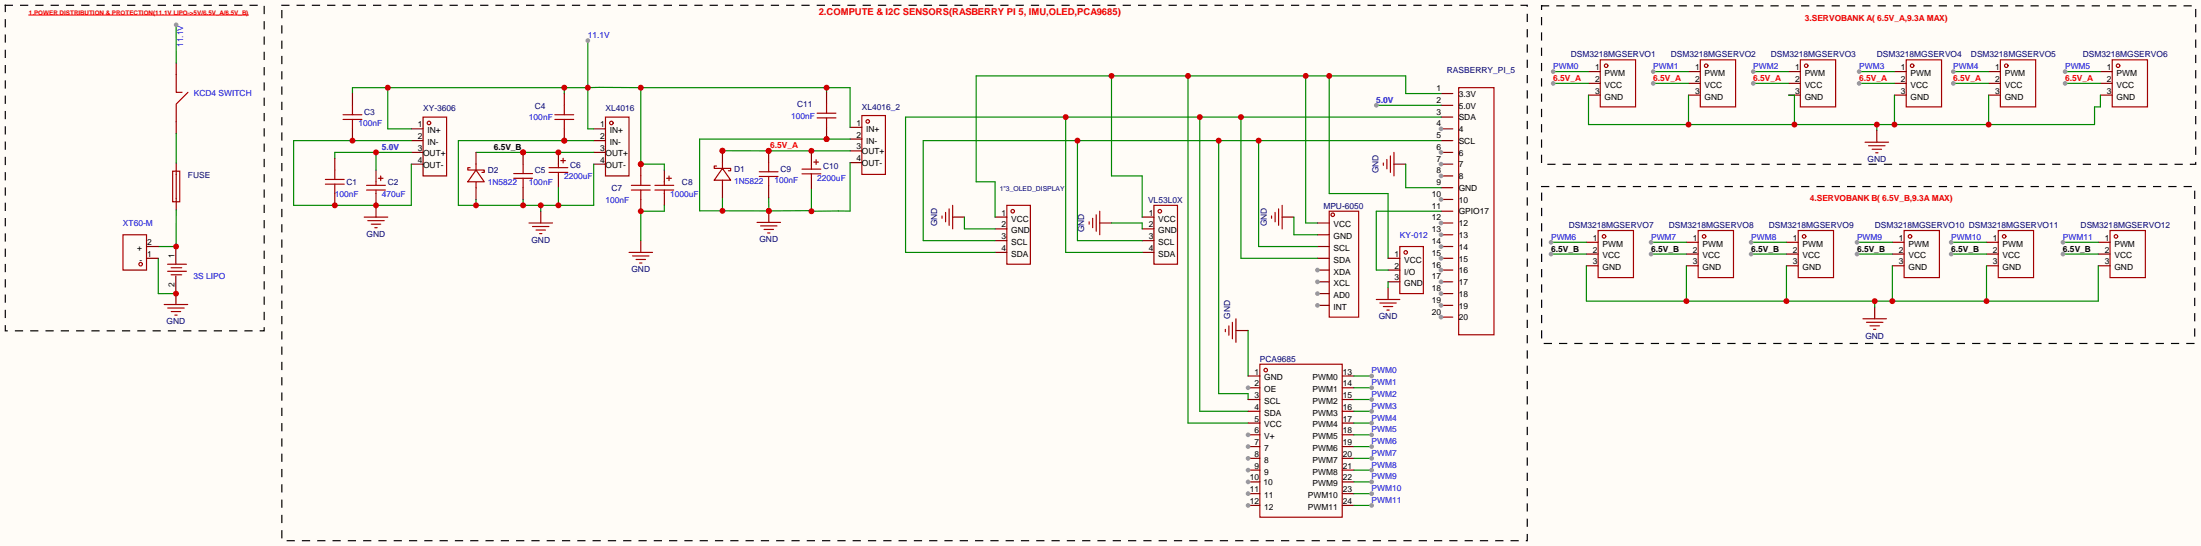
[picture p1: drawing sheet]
<svg xmlns="http://www.w3.org/2000/svg" width="475mm" height="118mm" viewBox="0 0 475 118" stroke-linecap="round" stroke-linejoin="round" font-family="sans-serif">
<path d="M0 0h475.1v117.8h-475.1z" fill="#fffcf7"/>
<path d="M314.8 18.9h7.7v53.4h-7.7z" fill="none" stroke="#a10000" stroke-width=".25"/>
<path d="M311 20.2h2.6M311 22.7h2.6M311 25.3h2.6M311 27.8h2.6" fill="none" stroke="#870000" stroke-width=".25"/>
<circle cx="311" cy="27.8" r=".51" fill="#999"/>
<path d="M311 30.4h2.6M311 32.9h2.6" fill="none" stroke="#870000" stroke-width=".25"/>
<circle cx="311" cy="32.9" r=".51" fill="#999"/>
<path d="M311 35.4h2.6" fill="none" stroke="#870000" stroke-width=".25"/>
<circle cx="311" cy="35.4" r=".51" fill="#999"/>
<path d="M311 38h2.6" fill="none" stroke="#870000" stroke-width=".25"/>
<circle cx="311" cy="38" r=".51" fill="#999"/>
<path d="M311 40.5h2.6M311 43.1h2.6" fill="none" stroke="#870000" stroke-width=".25"/>
<circle cx="311" cy="43.1" r=".51" fill="#999"/>
<path d="M311 45.6h2.6M311 48.1h2.6" fill="none" stroke="#870000" stroke-width=".25"/>
<circle cx="311" cy="48.1" r=".51" fill="#999"/>
<path d="M311 50.7h2.6" fill="none" stroke="#870000" stroke-width=".25"/>
<circle cx="311" cy="50.7" r=".51" fill="#999"/>
<path d="M311 53.2h2.6" fill="none" stroke="#870000" stroke-width=".25"/>
<circle cx="311" cy="53.2" r=".51" fill="#999"/>
<path d="M311 55.8h2.6" fill="none" stroke="#870000" stroke-width=".25"/>
<circle cx="311" cy="55.8" r=".51" fill="#999"/>
<path d="M311 58.3h2.6" fill="none" stroke="#870000" stroke-width=".25"/>
<circle cx="311" cy="58.3" r=".51" fill="#999"/>
<path d="M311 60.8h2.6" fill="none" stroke="#870000" stroke-width=".25"/>
<circle cx="311" cy="60.8" r=".51" fill="#999"/>
<path d="M311 63.4h2.6" fill="none" stroke="#870000" stroke-width=".25"/>
<circle cx="311" cy="63.4" r=".51" fill="#999"/>
<path d="M311 65.9h2.6" fill="none" stroke="#870000" stroke-width=".25"/>
<circle cx="311" cy="65.9" r=".51" fill="#999"/>
<path d="M311 68.5h2.6" fill="none" stroke="#870000" stroke-width=".25"/>
<circle cx="311" cy="68.5" r=".51" fill="#999"/>
<g fill="none" stroke="#a10000" stroke-width=".25">
<path d="M345.4 12.9h7.6v10.2h-7.6zM367 12.9h7.6v10.2h-7.6zM388.6 12.9h7.6v10.2h-7.6zM411.4 12.9h7.7v10.2h-7.7zM431.8 12.9h7.6v10.2h-7.6zM455.9 12.9h7.6v10.2h-7.6zM81.2 39.2v.8M81.7 38.5h1M82.2 38v1M91.3 25.3h5.1v12.7h-5.1zM118.5 36.2h4.1M118.5 37.2h4.1"/>
<path d="M120.5 35.4v.8M120.5 37.2v.8M121 34.7h1M121.5 34.2v1M130.7 25.3h5.1v12.7h-5.1zM143.4 39.2v.8M143.9 38.5h1M144.4 38v1M173.1 36.5h4.1M173.1 37.5h4.1M175.1 35.7v.8M175.1 37.5v.8"/>
<path d="M175.6 35h1.1M176.1 34.5v1M186 24.9h5.1v12.7h-5.1zM79.1 40h4.1M79.1 41h4.1M81.2 41v.8M141.4 40h4M141.4 41h4M143.4 41v.8M286.9 45.6h6.3v22.9h-6.3zM344.9 49.8h7.7v10.1h-7.7zM366.5 49.8h7.6v10.1h-7.6z"/>
<path d="M388.1 49.8h7.6v10.1h-7.6zM411 49.8h7.6v10.1h-7.6zM431.3 49.8h7.6v10.1h-7.6zM455.4 49.8h7.6v10.1h-7.6z"/>
<circle cx="346.7" cy="14.2" r=".38"/>
<circle cx="368.3" cy="14.2" r=".38"/>
<circle cx="389.8" cy="14.2" r=".38"/>
<circle cx="412.7" cy="14.2" r=".38"/>
<circle cx="433" cy="14.2" r=".38"/>
<circle cx="457.2" cy="14.2" r=".38"/>
<circle cx="92.6" cy="26.5" r=".38"/>
<circle cx="132" cy="26.5" r=".38"/>
<circle cx="187.3" cy="26.2" r=".38"/>
<circle cx="287.7" cy="46.4" r=".38"/>
<circle cx="346.2" cy="51" r=".38"/>
<circle cx="367.8" cy="51" r=".38"/>
<circle cx="389.4" cy="51" r=".38"/>
<circle cx="412.2" cy="51" r=".38"/>
<circle cx="432.6" cy="51" r=".38"/>
<circle cx="456.7" cy="51" r=".38"/>
</g>
<g fill="none" stroke="#870000" stroke-width=".25">
<path d="M342.9 15.5h2.5M342.9 18h2.5M364.4 15.5h2.6M364.4 18h2.6M386 15.5h2.6M386 18h2.6M408.9 15.5h2.5M408.9 18h2.5M429.2 15.5h2.6M429.2 18h2.6M453.3 15.5h2.6M453.3 18h2.6"/>
<path d="M81.2 36.7v2.5M88.8 27.8h2.5M88.8 30.4h2.5M88.8 32.9h2.5M88.8 35.4h2.5M120.5 32.9v2.5M120.5 38v2.5M128.1 27.8h2.6M128.1 30.4h2.6M128.1 32.9h2.6M128.1 35.4h2.6M143.4 36.7v2.5"/>
<path d="M175.1 33.2v2.5M175.1 38.3v2.5M183.5 27.5h2.5M183.5 30h2.5M183.5 32.6h2.5M183.5 35.1h2.5M342.9 20.5h2.5M364.4 20.5h2.6M386 20.5h2.6M408.9 20.5h2.5M429.2 20.5h2.6M453.3 20.5h2.6"/>
<path d="M81.2 41.8v2.5M143.4 41.8v2.5M284.4 48.1h2.5M284.4 50.7h2.5M284.4 53.2h2.5M284.4 55.8h2.5M284.4 58.3h2.5M342.4 52.3h2.5M342.4 54.8h2.5M342.4 57.4h2.5M364 52.3h2.5M364 54.8h2.5"/>
<path d="M364 57.4h2.5M385.6 52.3h2.5M385.6 54.8h2.5M385.6 57.4h2.5M408.4 52.3h2.6M408.4 54.8h2.6M408.4 57.4h2.6M428.8 52.3h2.5M428.8 54.8h2.5M428.8 57.4h2.5M452.9 52.3h2.5M452.9 54.8h2.5"/>
<path d="M452.9 57.4h2.5"/>
</g>
<circle cx="284.4" cy="58.3" r=".51" fill="#999"/>
<path d="M284.4 60.8h2.5" fill="none" stroke="#870000" stroke-width=".25"/>
<circle cx="284.4" cy="60.8" r=".51" fill="#999"/>
<path d="M284.4 63.4h2.5" fill="none" stroke="#870000" stroke-width=".25"/>
<circle cx="284.4" cy="63.4" r=".51" fill="#999"/>
<path d="M284.4 65.9h2.5" fill="none" stroke="#870000" stroke-width=".25"/>
<circle cx="284.4" cy="65.9" r=".51" fill="#999"/>
<g fill="none" stroke="#a10000" stroke-width=".25">
<path d="M38 16.1v3.8h1.3M40.6 19.9l-2.6 2.6v3.8M37.3 36.9h1.5v6.7h-1.5zM38 37.7v5.1M217.3 44.3h5.1v12.7h-5.1zM249.1 44.3h5v12.7h-5z"/>
<circle cx="218.6" cy="45.6" r=".38"/>
<circle cx="250.3" cy="45.6" r=".38"/>
</g>
<path d="M38 13.6v2.5M38 26.3v2.5M38 35.2v2.5M38 42.8v2.5M214.8 46.9h2.5M214.8 49.4h2.5M214.8 51.9h2.5M214.8 54.5h2.5M246.5 46.9h2.6M246.5 49.4h2.6M246.5 51.9h2.6M246.5 54.5h2.6" fill="none" stroke="#870000" stroke-width=".25"/>
<path d="M38 28.8v6.4M342.9 20.5v6.4h109.2v-3.8h1.2v-2.6M364.4 20.5v6.4M386 20.5h1.3v6.4M405.1 26.9v1.3M408.9 20.5v6.4M429.2 20.5v6.4M38 45.3v7.9h-3.8" fill="none" stroke="#008700" stroke-width=".25"/>
<g fill="#c00">
<circle cx="429.2" cy="26.9" r=".63"/>
<circle cx="408.9" cy="26.9" r=".63"/>
<circle cx="405.1" cy="26.9" r=".63"/>
<circle cx="387.3" cy="26.9" r=".63"/>
<circle cx="364.4" cy="26.9" r=".63"/>
</g>
<path d="M38 5.4v8.2" fill="none" stroke="#008700" stroke-width=".25"/>
<circle cx="38" cy="5.4" r=".51" fill="#999"/>
<path d="M83.7 18.9v8.9h5.1M121.8 18.9v1.3M126.9 8.8v19h1.2M138.3 18.9h-62.2v1.3M138.3 18.9v16.5h5.1v1.3M138.3 18.9h45.2v8.6M178.4 18.9v1" fill="none" stroke="#008700" stroke-width=".25"/>
<g fill="#c00">
<circle cx="126.9" cy="18.9" r=".63"/>
<circle cx="138.3" cy="18.9" r=".63"/>
<circle cx="138.3" cy="35.4" r=".63"/>
<circle cx="178.4" cy="18.9" r=".64"/>
<circle cx="121.8" cy="18.9" r=".63"/>
<circle cx="83.7" cy="18.9" r=".63"/>
</g>
<circle cx="126.9" cy="8.8" r=".51" fill="#999"/>
<path d="M116.7 45.6v2.5" fill="none" stroke="#870000" stroke-width=".25"/>
<path d="M114.2 48.1h5.1M114.9 48.9h3.6M115.7 49.7h2M116.5 50.4h.5" fill="none" stroke="#a10000" stroke-width=".25"/>
<path d="M102.7 32.9h25.4" fill="none" stroke="#008700" stroke-width=".25"/>
<g fill="#c00">
<circle cx="120.5" cy="32.9" r=".63"/>
<circle cx="112.9" cy="32.9" r=".63"/>
</g>
<path d="M155.9 32.6h27.6M175.1 32.6v.6" fill="none" stroke="#008700" stroke-width=".25"/>
<g fill="#c00">
<circle cx="165.9" cy="32.6" r=".63"/>
<circle cx="155.9" cy="32.5" r=".64"/>
<circle cx="175.1" cy="32.6" r=".64"/>
</g>
<circle cx="155.9" cy="32.6" r=".51" fill="#999"/>
<path d="M183.5 35.1v10.5h-8.4M183.5 30h-32.5v15.5h14.9M155.9 42.7v2.8M165.9 42.7v2.8M165.9 45.5h9.1l.1 .1M175.1 40.8v4.8" fill="none" stroke="#008700" stroke-width=".25"/>
<g fill="#c00">
<circle cx="175.1" cy="45.6" r=".63"/>
<circle cx="165.9" cy="45.5" r=".64"/>
<circle cx="155.9" cy="45.5" r=".64"/>
<circle cx="178.4" cy="30" r=".64"/>
</g>
<path d="M128.1 30.4h-29.2v13.9h29.2v-8.9M102.7 43.1v1.2M112.9 43.1v1.2M116.7 44.3v1.3M120.5 40.5v3.8" fill="none" stroke="#008700" stroke-width=".25"/>
<g fill="#c00">
<circle cx="116.7" cy="44.3" r=".63"/>
<circle cx="120.5" cy="44.3" r=".63"/>
<circle cx="112.9" cy="44.3" r=".63"/>
<circle cx="102.7" cy="44.3" r=".63"/>
<circle cx="121.8" cy="30.4" r=".63"/>
</g>
<path d="M81.2 32.9v3.8M88.8 30.4h-25.4v13.9h25.4v-8.9M88.8 32.9h-16.5v1.3" fill="none" stroke="#008700" stroke-width=".25"/>
<circle cx="81.2" cy="32.9" r=".63" fill="#c00"/>
<path d="M72.3 34.2v2.5M72.3 41.8v2.5" fill="none" stroke="#870000" stroke-width=".25"/>
<circle cx="72.3" cy="44.3" r=".63" fill="#c00"/>
<path d="M70.2 38.7h4.1M70.2 39.7h4.1M72.3 36.7v2M72.3 39.7v2.1" fill="none" stroke="#a10000" stroke-width=".25"/>
<path d="M138.3 35.4v2.6" fill="none" stroke="#870000" stroke-width=".25"/>
<circle cx="138.3" cy="35.4" r=".63" fill="#c00"/>
<path d="M178.4 19.9v2.5M178.4 27.5v2.5M138.3 43.1v2.5" fill="none" stroke="#870000" stroke-width=".25"/>
<path d="M138.3 38v2M136.3 40h4M136.3 41h4M138.3 41v2.1" fill="none" stroke="#a10000" stroke-width=".25"/>
<circle cx="178.4" cy="30" r=".64" fill="#c00"/>
<path d="M176.4 24.4h4M176.4 25.4h4M178.4 22.4v2M178.4 25.4v2.1" fill="none" stroke="#a10000" stroke-width=".25"/>
<path d="M165.9 32.5v2.5" fill="none" stroke="#870000" stroke-width=".25"/>
<circle cx="165.9" cy="32.6" r=".63" fill="#c00"/>
<path d="M112.9 32.9v2.5M165.9 40.1v2.6" fill="none" stroke="#870000" stroke-width=".25"/>
<path d="M163.9 37.1h4M163.9 38.1h4M165.9 35v2.1M165.9 38.1v2" fill="none" stroke="#a10000" stroke-width=".25"/>
<circle cx="112.9" cy="32.9" r=".63" fill="#c00"/>
<path d="M121.8 20.2v2.5M121.8 27.8v2.6M112.9 40.5v2.6" fill="none" stroke="#870000" stroke-width=".25"/>
<path d="M110.9 37.5h4M110.9 38.5h4M112.9 35.4v2.1M112.9 38.5v2" fill="none" stroke="#a10000" stroke-width=".25"/>
<circle cx="121.8" cy="30.4" r=".63" fill="#c00"/>
<path d="M119.8 24.8h4M119.8 25.8h4M121.8 22.7v2.1M121.8 25.8v2" fill="none" stroke="#a10000" stroke-width=".25"/>
<path d="M76.1 20.2v2.5M76.1 27.8v2.6" fill="none" stroke="#870000" stroke-width=".25"/>
<circle cx="76.1" cy="30.4" r=".63" fill="#c00"/>
<path d="M74 24.8h4.1M74 25.8h4.1M76.1 22.7v2.1M76.1 25.8v2M101.5 36.2h-.5v.5h3.5v.5h-.5M102.7 36.7l1.8 2.5h-3.5zM102.7 35.4v1.3M102.7 39.2v1.3" fill="none" stroke="#a10000" stroke-width=".25"/>
<path d="M102.7 32.9v2.5M155.9 32.5v2.6M102.7 40.5v2.6M155.9 40.2v2.5" fill="none" stroke="#870000" stroke-width=".25"/>
<circle cx="155.9" cy="32.5" r=".64" fill="#c00"/>
<path d="M154.7 35.8h-.5v.5h3.5v.6h-.5M155.9 36.3l1.8 2.6h-3.5zM155.9 35.1v1.2M155.9 38.9v1.3" fill="none" stroke="#a10000" stroke-width=".25"/>
<path d="M297.1 22.7h13.9" fill="none" stroke="#008700" stroke-width=".25"/>
<circle cx="297.1" cy="22.7" r=".51" fill="#999"/>
<path d="M205.6 46.9h2.6M237.4 48.1h2.5M276.7 46.9h2.6" fill="none" stroke="#870000" stroke-width=".25"/>
<path d="M203.3 46.6v.5M204.1 45.8v2.1M204.9 45.1v3.5M205.6 44.3v5.1M235.1 47.9v.5M235.8 47.1v2M236.6 46.4v3.5M237.4 45.6v5.1M274.4 46.6v.5M275.2 45.8v2.1M276 45.1v3.5M276.7 44.3v5.1" fill="none" stroke="#a10000" stroke-width=".25"/>
<path d="M232.6 30.4v21.5h13.9M263 30.4v54.6h6.4v1.2M271.7 30.4v22.8h12.7M311 30.4h-111.7v21.5h15.5M208.2 46.9v2.5h6.6M239.9 48.1h6.6v1.3M279.3 46.9v3.8h5.1" fill="none" stroke="#008700" stroke-width=".25"/>
<g fill="#c00">
<circle cx="271.7" cy="30.4" r=".63"/>
<circle cx="263" cy="30.4" r=".63"/>
<circle cx="232.6" cy="30.4" r=".63"/>
</g>
<path d="M230 25.3v29.2h16.5M259 25.3v63.5h10.4M267.8 25.3v30.5h16.6M311 25.3h-115.5v29.2h19.3" fill="none" stroke="#008700" stroke-width=".25"/>
<g fill="#c00">
<circle cx="230" cy="25.3" r=".63"/>
<circle cx="259" cy="25.3" r=".63"/>
<circle cx="267.8" cy="25.3" r=".63"/>
</g>
<path d="M239.9 16.4v21.6h6.6v8.9M256.4 16.4v74.9h13M281.8 16.4v31.7h2.6M286.9 16.4v25.4h12.7v14M311 20.2h-7.6v-3.8h-92.7v22.8h4.1v7.7M269.3 71.3l.1 9.9" fill="none" stroke="#008700" stroke-width=".25"/>
<g fill="#c00">
<circle cx="286.9" cy="16.4" r=".63"/>
<circle cx="281.8" cy="16.4" r=".63"/>
<circle cx="256.4" cy="16.4" r=".63"/>
<circle cx="239.9" cy="16.4" r=".63"/>
</g>
<path d="M81.2 44.3v2.6" fill="none" stroke="#870000" stroke-width=".25"/>
<circle cx="81.2" cy="44.3" r=".63" fill="#c00"/>
<path d="M298.6 35.2v.5M299.3 34.4v2M300.1 33.7v3.5M300.9 32.9v5.1M78.6 46.9h5.1M79.4 47.6h3.5M80.1 48.4h2.1M80.9 49.1h.5M271.9 78.6h17.8v33h-17.8z" fill="none" stroke="#a10000" stroke-width=".25"/>
<g fill="none" stroke="#870000" stroke-width=".25">
<path d="M300.9 35.4h2.5M269.4 81.2h2.5M269.4 83.7h2.5M289.7 81.2h2.5M289.7 83.7h2.5M289.7 86.2h2.5M289.7 88.8h2.5M289.7 91.3h2.5M289.7 93.9h2.5M289.7 96.4h2.5M289.7 98.9h2.5M289.7 101.5h2.5"/>
<path d="M289.7 104h2.5M289.7 106.6h2.5M289.7 109.1h2.5"/>
</g>
<path d="M303.4 35.4v5.1h7.6" fill="none" stroke="#008700" stroke-width=".25"/>
<circle cx="269.4" cy="83.7" r=".51" fill="#999"/>
<path d="M269.4 86.2h2.5M269.4 88.8h2.5M269.4 91.3h2.5M269.4 93.9h2.5" fill="none" stroke="#870000" stroke-width=".25"/>
<circle cx="269.4" cy="93.9" r=".51" fill="#999"/>
<path d="M269.4 96.4h2.5" fill="none" stroke="#870000" stroke-width=".25"/>
<circle cx="269.4" cy="96.4" r=".51" fill="#999"/>
<path d="M269.4 98.9h2.5" fill="none" stroke="#870000" stroke-width=".25"/>
<circle cx="269.4" cy="98.9" r=".51" fill="#999"/>
<path d="M269.4 101.5h2.5" fill="none" stroke="#870000" stroke-width=".25"/>
<circle cx="269.4" cy="101.5" r=".51" fill="#999"/>
<path d="M269.4 104h2.5" fill="none" stroke="#870000" stroke-width=".25"/>
<circle cx="269.4" cy="104" r=".51" fill="#999"/>
<path d="M269.4 106.6h2.5" fill="none" stroke="#870000" stroke-width=".25"/>
<circle cx="269.4" cy="106.6" r=".51" fill="#999"/>
<circle cx="273.2" cy="79.9" r=".38" fill="none" stroke="#a10000" stroke-width=".25"/>
<path d="M269.4 109.1h2.5" fill="none" stroke="#870000" stroke-width=".25"/>
<circle cx="269.4" cy="109.1" r=".51" fill="#999"/>
<path d="M292.2 81.2h3.9" fill="none" stroke="#008700" stroke-width=".25"/>
<circle cx="296.1" cy="81.2" r=".51" fill="#999"/>
<path d="M292.2 83.7h3.9" fill="none" stroke="#008700" stroke-width=".25"/>
<circle cx="296.1" cy="83.7" r=".51" fill="#999"/>
<path d="M292.2 86.2h3.9" fill="none" stroke="#008700" stroke-width=".25"/>
<circle cx="296.1" cy="86.2" r=".51" fill="#999"/>
<path d="M292.2 88.8h3.9" fill="none" stroke="#008700" stroke-width=".25"/>
<circle cx="296.1" cy="88.8" r=".51" fill="#999"/>
<path d="M292.2 91.3h3.9" fill="none" stroke="#008700" stroke-width=".25"/>
<circle cx="296.1" cy="91.3" r=".51" fill="#999"/>
<path d="M292.2 93.9h3.9" fill="none" stroke="#008700" stroke-width=".25"/>
<circle cx="296.1" cy="93.9" r=".51" fill="#999"/>
<path d="M292.2 96.4h3.9" fill="none" stroke="#008700" stroke-width=".25"/>
<circle cx="296.1" cy="96.4" r=".51" fill="#999"/>
<path d="M292.2 98.9h3.9" fill="none" stroke="#008700" stroke-width=".25"/>
<circle cx="296.1" cy="98.9" r=".51" fill="#999"/>
<path d="M292.2 101.5h3.9" fill="none" stroke="#008700" stroke-width=".25"/>
<circle cx="296.1" cy="101.5" r=".51" fill="#999"/>
<path d="M292.2 104h3.9" fill="none" stroke="#008700" stroke-width=".25"/>
<circle cx="296.1" cy="104" r=".51" fill="#999"/>
<path d="M292.2 106.6h3.9" fill="none" stroke="#008700" stroke-width=".25"/>
<circle cx="296.1" cy="106.6" r=".51" fill="#999"/>
<path d="M292.2 109.1h3.9" fill="none" stroke="#008700" stroke-width=".25"/>
<circle cx="296.1" cy="109.1" r=".51" fill="#999"/>
<path d="M405.1 28.2v2.5M404.6 66.3v2.5" fill="none" stroke="#870000" stroke-width=".25"/>
<path d="M402.5 30.7h5.1M403.3 31.5h3.6M404.1 32.2h2M404.8 33h.5M402.1 68.8h5.1M402.8 69.6h3.6M403.6 70.3h2M404.4 71.1h.5" fill="none" stroke="#a10000" stroke-width=".25"/>
<path d="M342.4 57.4v7.6h110.5v-7.6M364 57.4v7.6M385.6 57.4v7.6M408.4 57.4v7.6M428.8 57.4v7.6M404.6 65v1.3" fill="none" stroke="#008700" stroke-width=".25"/>
<g fill="#c00">
<circle cx="408.4" cy="65" r=".63"/>
<circle cx="428.8" cy="65" r=".63"/>
<circle cx="404.6" cy="65" r=".63"/>
<circle cx="385.6" cy="65" r=".63"/>
<circle cx="364" cy="65" r=".63"/>
</g>
<path d="M335.2 15.5h7.7" fill="none" stroke="#008700" stroke-width=".25"/>
<circle cx="335.2" cy="15.5" r=".51" fill="#999"/>
<path d="M356.8 15.5h7.6" fill="none" stroke="#008700" stroke-width=".25"/>
<circle cx="356.8" cy="15.5" r=".51" fill="#999"/>
<path d="M378.4 15.5h7.6" fill="none" stroke="#008700" stroke-width=".25"/>
<circle cx="378.4" cy="15.5" r=".51" fill="#999"/>
<path d="M401.3 15.5h7.6" fill="none" stroke="#008700" stroke-width=".25"/>
<circle cx="401.3" cy="15.5" r=".51" fill="#999"/>
<path d="M421.6 15.5h7.6" fill="none" stroke="#008700" stroke-width=".25"/>
<circle cx="421.6" cy="15.5" r=".51" fill="#999"/>
<path d="M445.7 15.5h7.6" fill="none" stroke="#008700" stroke-width=".25"/>
<circle cx="445.7" cy="15.5" r=".51" fill="#999"/>
<path d="M334.8 52.3h7.6" fill="none" stroke="#008700" stroke-width=".25"/>
<circle cx="334.8" cy="52.3" r=".51" fill="#999"/>
<path d="M356.4 52.3h7.6" fill="none" stroke="#008700" stroke-width=".25"/>
<circle cx="356.4" cy="52.3" r=".51" fill="#999"/>
<path d="M378 52.3h7.6" fill="none" stroke="#008700" stroke-width=".25"/>
<circle cx="378" cy="52.3" r=".51" fill="#999"/>
<path d="M400.8 52.3h7.6" fill="none" stroke="#008700" stroke-width=".25"/>
<circle cx="400.8" cy="52.3" r=".51" fill="#999"/>
<path d="M421.1 52.3h7.7" fill="none" stroke="#008700" stroke-width=".25"/>
<circle cx="421.1" cy="52.3" r=".51" fill="#999"/>
<path d="M445.3 52.3h7.6" fill="none" stroke="#008700" stroke-width=".25"/>
<circle cx="445.3" cy="52.3" r=".51" fill="#999"/>
<path d="M335.2 18h7.7" fill="none" stroke="#008700" stroke-width=".25"/>
<circle cx="335.2" cy="18" r=".51" fill="#999"/>
<path d="M356.8 18h7.6" fill="none" stroke="#008700" stroke-width=".25"/>
<circle cx="356.8" cy="18" r=".51" fill="#999"/>
<path d="M378.4 18h7.6" fill="none" stroke="#008700" stroke-width=".25"/>
<circle cx="378.4" cy="18" r=".51" fill="#999"/>
<path d="M401.3 18h7.6" fill="none" stroke="#008700" stroke-width=".25"/>
<circle cx="401.3" cy="18" r=".51" fill="#999"/>
<path d="M421.6 18h7.6" fill="none" stroke="#008700" stroke-width=".25"/>
<circle cx="421.6" cy="18" r=".51" fill="#999"/>
<path d="M445.7 18h7.6" fill="none" stroke="#008700" stroke-width=".25"/>
<circle cx="445.7" cy="18" r=".51" fill="#999"/>
<path d="M334.8 54.8h7.6" fill="none" stroke="#008700" stroke-width=".25"/>
<circle cx="334.8" cy="54.8" r=".51" fill="#999"/>
<path d="M356.4 54.8h7.6" fill="none" stroke="#008700" stroke-width=".25"/>
<circle cx="356.4" cy="54.8" r=".51" fill="#999"/>
<path d="M378 54.8h7.6" fill="none" stroke="#008700" stroke-width=".25"/>
<circle cx="378" cy="54.8" r=".51" fill="#999"/>
<path d="M400.8 54.8h7.6" fill="none" stroke="#008700" stroke-width=".25"/>
<circle cx="400.8" cy="54.8" r=".51" fill="#999"/>
<path d="M421.1 54.8h7.7" fill="none" stroke="#008700" stroke-width=".25"/>
<circle cx="421.1" cy="54.8" r=".51" fill="#999"/>
<path d="M445.3 54.8h7.6" fill="none" stroke="#008700" stroke-width=".25"/>
<circle cx="445.3" cy="54.8" r=".51" fill="#999"/>
<path d="M1.1 1.1h55.9v70.3h-55.9zM60.8 1.1h268.8v115.6h-268.8zM332.7 1.3h141.2v34.2h-141.2zM332.7 40.3h141v33.8h-141z" fill="none" stroke="#000" stroke-width=".25" stroke-dasharray="1.5 1.8"/>
<path d="M6.2 3.2h47.4" fill="none" stroke="#f00" stroke-width=".22"/>
<path d="M38 53.2v3.8M38 63.2v2.5" fill="none" stroke="#870000" stroke-width=".25"/>
<path d="M36.2 57h4M36.2 58.6h4M36.9 57.8h2.3M36.9 59.3h2.3M35.4 65.7h5.1M36.2 66.5h3.6M37 67.3h2M37.7 68h.5" fill="none" stroke="#a10000" stroke-width=".25"/>
<circle cx="38" cy="53.2" r=".63" fill="#c00"/>
<path d="M38 59.6v3.8" fill="none" stroke="#870000" stroke-width=".25"/>
<path d="M34.2 55.8v7.6h3.8v-.2" fill="none" stroke="#008700" stroke-width=".25"/>
<circle cx="38" cy="63.4" r=".64" fill="#c00"/>
<path d="M165.9 45.5v2.5M266.8 71.3h2.5" fill="none" stroke="#870000" stroke-width=".25"/>
<path d="M264.5 71.1v.5M265.2 70.3v2.1M266 69.6v3.5M266.8 68.8v5.1" fill="none" stroke="#a10000" stroke-width=".25"/>
<circle cx="165.9" cy="45.5" r=".64" fill="#c00"/>
<g fill="none" stroke="#a10000" stroke-width=".25">
<path d="M26.5 50.7h5.1v7.6h-5.1zM135.8 54.5h5M136.5 55.2h3.6M137.3 56h2M138 56.8h.6M163.4 48h5.1M164.2 48.8h3.5M164.9 49.5h2M165.7 50.3h.5"/>
<circle cx="30.4" cy="57" r=".38"/>
</g>
<path d="M31.6 55.8h2.6M31.6 53.2h2.6M138.3 51.9v2.6" fill="none" stroke="#870000" stroke-width=".25"/>
<path d="M143.4 44.3v1.3h-5.1v6.3" fill="none" stroke="#008700" stroke-width=".25"/>
<circle cx="138.3" cy="45.6" r=".63" fill="#c00"/>
<g fill="none" stroke="#a10000" stroke-width=".25">
<path d="M302.1 53.2h5.1v10.2h-5.1zM297.1 64.6h5M297.8 65.4h3.6M298.6 66.2h2M299.3 66.9h.5"/>
<circle cx="303.4" cy="54.5" r=".38"/>
</g>
<path d="M299.6 55.8h2.5M299.6 58.3h2.5M299.6 60.8h2.5M299.6 62.1v2.5" fill="none" stroke="#870000" stroke-width=".25"/>
<path d="M311 45.6h-13.9v12.7h2.5M299.6 60.8v1.3" fill="none" stroke="#008700" stroke-width=".25"/>
<text font-size="2" fill="#f00" x="176.7" y="3.2">2.COMPUTE &amp; I2C SENSORS(RASBERRY PI 5, IMU,OLED,PCA9685)</text>
<g font-size="1.8" fill="#f00">
<text x="389.5" y="4.6">3.SERVOBANK A( 6.5V_A,9.3A MAX)</text>
<text x="335.2" y="17.5">6.5V_A</text>
<text x="356.8" y="17.5">6.5V_A</text>
<text x="378.4" y="17.5">6.5V_A</text>
<text x="401.3" y="17.5">6.5V_A</text>
<text x="421.6" y="17.5">6.5V_A</text>
<text x="445.7" y="17.5">6.5V_A</text>
<text x="166.2" y="32">6.5V_A</text>
<text x="390.6" y="43.3">4.SERVOBANK B( 6.5V_B,9.3A MAX)</text>
</g>
<g font-size="1.8" fill="#00f">
<text x="39.5" y="10.1" transform="rotate(-90 39.5 10.1)">11.1V</text>
<text x="126.9" y="8.2">11.1V</text>
<text x="335.2" y="14.9">PWM0</text>
<text x="356.8" y="14.9">PWM1</text>
<text x="378.4" y="14.9">PWM2</text>
<text x="401.3" y="14.9">PWM3</text>
<text x="421.6" y="14.9">PWM4</text>
<text x="445.7" y="14.9">PWM5</text>
<text x="41.8" y="20.7">KCD4 SWITCH</text>
<text x="297.1" y="22.2">5.0V</text>
<text x="77.3" y="27.3">100nF</text>
<text x="114.2" y="26">100nF</text>
<text x="170.8" y="25.7">100nF</text>
<text x="82.4" y="32.3">5.0V</text>
<text x="105.3" y="40">1N5822</text>
<text x="114.2" y="40">100nF</text>
<text x="121.8" y="38.7">2200uF</text>
<text x="158.5" y="39.6">1N5822</text>
<text x="167.2" y="39.6">100nF</text>
<text x="176.4" y="39">2200uF</text>
<text x="72.3" y="42.5">100nF</text>
<text x="82.4" y="42.5">470uF</text>
<text x="130.7" y="43.8">100nF</text>
<text x="144.7" y="42.5">1000uF</text>
<text x="26.5" y="48.9">XT60-M</text>
<text x="302.1" y="51.4">KY-012</text>
<text x="334.8" y="51.7">PWM6</text>
<text x="356.4" y="51.7">PWM7</text>
<text x="378" y="51.7">PWM8</text>
<text x="400.8" y="51.7">PWM9</text>
<text x="421.1" y="51.7">PWM10</text>
<text x="445.3" y="51.7">PWM11</text>
<text x="41.8" y="60.3">3S LIPO</text>
<text x="296.1" y="80.6">PWM0</text>
<text x="296.1" y="83.1">PWM1</text>
<text x="296.1" y="85.7">PWM2</text>
<text x="296.1" y="88.2">PWM3</text>
<text x="296.1" y="90.8">PWM4</text>
<text x="296.1" y="93.3">PWM5</text>
<text x="296.1" y="95.8">PWM6</text>
<text x="296.1" y="98.4">PWM7</text>
<text x="296.1" y="100.9">PWM8</text>
<text x="296.1" y="103.5">PWM9</text>
<text x="296.1" y="106">PWM10</text>
<text x="296.1" y="108.5">PWM11</text>
</g>
<g font-size="1.8" fill="#000080">
<text x="312.3" y="15.8">RASBERRY_PI_5</text>
<text x="339" y="12.4">DSM3218MGSERVO1</text>
<text x="360.6" y="12.4">DSM3218MGSERVO2</text>
<text x="382.2" y="12.4">DSM3218MGSERVO3</text>
<text x="405.1" y="12.4">DSM3218MGSERVO4</text>
<text x="425.4" y="12.4">DSM3218MGSERVO5</text>
<text x="449.5" y="12.4">DSM3218MGSERVO6</text>
<text x="91.3" y="24">XY-3606</text>
<text x="115.4" y="23.5">C4</text>
<text x="130.7" y="24">XL4016</text>
<text x="172" y="23.1">C11</text>
<text x="186" y="23.7">XL4016_2</text>
<text x="78.6" y="24.7">C3</text>
<text x="403.1" y="35">GND</text>
<text x="40.6" y="38.4">FUSE</text>
<text x="74.8" y="40">C1</text>
<text x="83.7" y="40">C2</text>
<text x="105.3" y="37.4">D2</text>
<text x="115.4" y="37.4">C5</text>
<text x="123.1" y="36.2">C6</text>
<text x="132" y="41.2">C7</text>
<text x="147.2" y="40">C8</text>
<text x="158.5" y="37.1">D1</text>
<text x="168.4" y="37">C9</text>
<text x="177.7" y="36.5">C10</text>
<text x="297.5" y="37.4" transform="rotate(-90 297.5 37.4)">GND</text>
<text x="247.8" y="43.8">VL53L0X</text>
<text x="285.6" y="45">MPU-6050</text>
<text x="79.1" y="51.1">GND</text>
<text x="114.7" y="52.4">GND</text>
<text x="163.9" y="52.3">GND</text>
<text x="202.3" y="48.9" transform="rotate(-90 202.3 48.9)">GND</text>
<text x="234" y="50.1" transform="rotate(-90 234 50.1)">GND</text>
<text x="273.4" y="48.9" transform="rotate(-90 273.4 48.9)">GND</text>
<text x="338.6" y="49.2">DSM3218MGSERVO7</text>
<text x="360.2" y="49.2">DSM3218MGSERVO8</text>
<text x="381.8" y="49.2">DSM3218MGSERVO9</text>
<text x="404.6" y="49.2">DSM3218MGSERVO10 DSM3218MGSERVO11</text>
<text x="449.1" y="49.2">DSM3218MGSERVO12</text>
<text x="136.3" y="58.8">GND</text>
<text x="36" y="70">GND</text>
<text x="265.5" y="68.8" transform="rotate(-90 265.5 68.8)">GND</text>
<text x="297.6" y="68.9">GND</text>
<text x="402.6" y="73.1">GND</text>
<text x="271.9" y="78.1">PCA9685</text>
</g>
<g font-size="1.8">
<text x="344.3" y="15.1">1</text>
<text x="344.3" y="17.7">2</text>
<text x="346.3" y="16.4">PWM</text>
<text x="365.8" y="15.1">1</text>
<text x="365.8" y="17.7">2</text>
<text x="367.9" y="16.4">PWM</text>
<text x="387.4" y="15.1">1</text>
<text x="387.4" y="17.7">2</text>
<text x="389.5" y="16.4">PWM</text>
<text x="410.3" y="15.1">1</text>
<text x="410.3" y="17.7">2</text>
<text x="412.4" y="16.4">PWM</text>
<text x="430.6" y="15.1">1</text>
<text x="430.6" y="17.7">2</text>
<text x="432.7" y="16.4">PWM</text>
<text x="454.7" y="15.1">1</text>
<text x="454.7" y="17.7">2</text>
<text x="456.8" y="16.4">PWM</text>
<text x="310" y="19.6">1</text>
<text x="310" y="22.2">2</text>
<text x="314.8" y="20.9">3.3V</text>
<text x="314.8" y="23.4">5.0V</text>
<text x="344.3" y="20.2">3</text>
<text x="346.3" y="19">VCC</text>
<text x="346.3" y="21.5">GND</text>
<text x="365.8" y="20.2">3</text>
<text x="367.9" y="19">VCC</text>
<text x="367.9" y="21.5">GND</text>
<text x="387.4" y="20.2">3</text>
<text x="389.5" y="19">VCC</text>
<text x="389.5" y="21.5">GND</text>
<text x="410.3" y="20.2">3</text>
<text x="412.4" y="19">VCC</text>
<text x="412.4" y="21.5">GND</text>
<text x="430.6" y="20.2">3</text>
<text x="432.7" y="19">VCC</text>
<text x="432.7" y="21.5">GND</text>
<text x="454.7" y="20.2">3</text>
<text x="456.8" y="19">VCC</text>
<text x="456.8" y="21.5">GND</text>
<text x="90.2" y="27.5">1</text>
<text x="92.3" y="28.8">IN+</text>
<text x="129.5" y="27.5">1</text>
<text x="131.6" y="28.8">IN+</text>
<text x="184.9" y="27.2">1</text>
<text x="184.9" y="29.7">2</text>
<text x="187" y="28.4">IN+</text>
<text x="310" y="24.7">3</text>
<text x="310" y="27.3">4</text>
<text x="310" y="29.8">5</text>
<text x="314.8" y="26">SDA</text>
<text x="314.8" y="28.5">4</text>
<text x="90.2" y="30">2</text>
<text x="90.2" y="32.6">3</text>
<text x="90.2" y="35.1">4</text>
<text x="91.3" y="33.6">OUT+</text>
<text x="92.3" y="31.3">IN-</text>
<text x="106.6" y="32.3">6.5V_B</text>
<text x="129.5" y="30">2</text>
<text x="129.5" y="32.6">3</text>
<text x="129.5" y="35.1">4</text>
<text x="130.7" y="33.6">OUT+</text>
<text x="131.6" y="31.3">IN-</text>
<text x="184.9" y="32.3">3</text>
<text x="184.9" y="34.8">4</text>
<text x="186" y="33.3">OUT+</text>
<text x="186" y="35.8">OUT-</text>
<text x="187" y="31">IN-</text>
<text x="310" y="32.3">6</text>
<text x="310" y="34.9">7</text>
<text x="314.8" y="31.1">SCL</text>
<text x="314.8" y="33.6">6</text>
<text x="91.3" y="36.2">OUT-</text>
<text x="130.7" y="36.2">OUT-</text>
<text x="310" y="37.4">8</text>
<text x="310" y="40">9</text>
<text x="314.8" y="36.1">7</text>
<text x="314.8" y="38.7">8</text>
<text x="314.8" y="41.2">GND</text>
<text x="216.2" y="46.5">1</text>
<text x="218.3" y="47.8">VCC</text>
<text x="247.9" y="46.5">1</text>
<text x="250" y="47.8">VCC</text>
<text x="309" y="42.5">10</text>
<text x="309" y="45">11</text>
<text x="309" y="47.6">12</text>
<text x="314.8" y="43.8">10</text>
<text x="314.8" y="46.3">GPIO17</text>
<text x="31.7" y="52.9">2</text>
<text x="216.2" y="49.1">2</text>
<text x="216.2" y="51.6">3</text>
<text x="218.3" y="50.4">GND</text>
<text x="218.3" y="52.9">SCL</text>
<text x="247.9" y="49.1">2</text>
<text x="247.9" y="51.6">3</text>
<text x="250" y="50.4">GND</text>
<text x="250" y="52.9">SCL</text>
<text x="287.8" y="49.1">VCC</text>
<text x="287.8" y="51.6">GND</text>
<text x="309" y="50.1">13</text>
<text x="309" y="52.7">14</text>
<text x="314.8" y="48.8">12</text>
<text x="314.8" y="51.4">13</text>
<text x="314.8" y="53.9">14</text>
<text x="343.8" y="52">1</text>
<text x="345.9" y="53.3">PWM</text>
<text x="365.4" y="52">1</text>
<text x="367.5" y="53.3">PWM</text>
<text x="387" y="52">1</text>
<text x="389.1" y="53.3">PWM</text>
<text x="409.8" y="52">1</text>
<text x="411.9" y="53.3">PWM</text>
<text x="430.2" y="52">1</text>
<text x="432.2" y="53.3">PWM</text>
<text x="454.3" y="52">1</text>
<text x="456.4" y="53.3">PWM</text>
<text x="29.6" y="54.2">+</text>
<text x="30.1" y="56.7">-</text>
<text x="31.7" y="55.4">1</text>
<text x="37.6" y="55.8" transform="rotate(-90 37.6 55.8)">1</text>
<text x="216.2" y="54.2">4</text>
<text x="218.3" y="55.4">SDA</text>
<text x="247.9" y="54.2">4</text>
<text x="250" y="55.4">SDA</text>
<text x="287.8" y="54.2">SCL</text>
<text x="287.8" y="56.7">SDA</text>
<text x="287.8" y="59.2">XDA</text>
<text x="301" y="55.4">1</text>
<text x="301" y="58">2</text>
<text x="303.1" y="56.7">VCC</text>
<text x="303.1" y="59.2">I/O</text>
<text x="309" y="55.2">15</text>
<text x="309" y="57.7">16</text>
<text x="314.8" y="56.5">15</text>
<text x="314.8" y="59">16</text>
<text x="334.8" y="54.3">6.5V_B</text>
<text x="343.8" y="54.5">2</text>
<text x="343.8" y="57.1">3</text>
<text x="345.9" y="55.8">VCC</text>
<text x="345.9" y="58.3">GND</text>
<text x="356.4" y="54.3">6.5V_B</text>
<text x="365.4" y="54.5">2</text>
<text x="365.4" y="57.1">3</text>
<text x="367.5" y="55.8">VCC</text>
<text x="367.5" y="58.3">GND</text>
<text x="378" y="54.3">6.5V_B</text>
<text x="387" y="54.5">2</text>
<text x="387" y="57.1">3</text>
<text x="389.1" y="55.8">VCC</text>
<text x="389.1" y="58.3">GND</text>
<text x="400.8" y="54.3">6.5V_B</text>
<text x="409.8" y="54.5">2</text>
<text x="409.8" y="57.1">3</text>
<text x="411.9" y="55.8">VCC</text>
<text x="411.9" y="58.3">GND</text>
<text x="421.1" y="54.3">6.5V_B</text>
<text x="430.2" y="54.5">2</text>
<text x="430.2" y="57.1">3</text>
<text x="432.2" y="55.8">VCC</text>
<text x="432.2" y="58.3">GND</text>
<text x="445.3" y="54.3">6.5V_B</text>
<text x="454.3" y="54.5">2</text>
<text x="454.3" y="57.1">3</text>
<text x="456.4" y="55.8">VCC</text>
<text x="456.4" y="58.3">GND</text>
<text x="37.6" y="61.8" transform="rotate(-90 37.6 61.8)">2</text>
<text x="287.8" y="61.8">XCL</text>
<text x="287.8" y="64.3">AD0</text>
<text x="301" y="60.5">3</text>
<text x="303.1" y="61.8">GND</text>
<text x="309" y="60.3">17</text>
<text x="309" y="62.8">18</text>
<text x="309" y="65.4">19</text>
<text x="314.8" y="61.5">17</text>
<text x="314.8" y="64.1">18</text>
<text x="287.8" y="66.9">INT</text>
<text x="309" y="67.9">20</text>
<text x="314.8" y="66.6">19</text>
<text x="314.8" y="69.2">20</text>
<text x="270.8" y="80.8">1</text>
<text x="270.8" y="83.4">2</text>
<text x="272.9" y="82.1">GND</text>
<text x="283.3" y="82.1">PWM0</text>
<text x="289.8" y="80.8">13</text>
<text x="289.8" y="83.4">14</text>
<text x="270.8" y="85.9">3</text>
<text x="270.8" y="88.5">4</text>
<text x="272.9" y="84.6">OE</text>
<text x="272.9" y="87.2">SCL</text>
<text x="272.9" y="89.7">SDA</text>
<text x="283.3" y="84.6">PWM1</text>
<text x="283.3" y="87.2">PWM2</text>
<text x="283.3" y="89.7">PWM3</text>
<text x="289.8" y="85.9">15</text>
<text x="289.8" y="88.5">16</text>
<text x="270.8" y="91">5</text>
<text x="270.8" y="93.5">6</text>
<text x="272.9" y="92.3">VCC</text>
<text x="272.9" y="94.8">V+</text>
<text x="283.3" y="92.3">PWM4</text>
<text x="283.3" y="94.8">PWM5</text>
<text x="289.8" y="91">17</text>
<text x="289.8" y="93.5">18</text>
<text x="270.8" y="96.1">7</text>
<text x="270.8" y="98.6">8</text>
<text x="270.8" y="101.2">9</text>
<text x="272.9" y="97.3">7</text>
<text x="272.9" y="99.9">8</text>
<text x="283.3" y="97.3">PWM6</text>
<text x="283.3" y="99.9">PWM7</text>
<text x="289.8" y="96.1">19</text>
<text x="289.8" y="98.6">20</text>
<text x="289.8" y="101.2">21</text>
<text x="269.8" y="103.7">10</text>
<text x="269.8" y="106.2">11</text>
<text x="272.7" y="104.7">10</text>
<text x="272.9" y="102.4">9</text>
<text x="272.9" y="107.5">11</text>
<text x="282.3" y="107.5">PWM10</text>
<text x="283.3" y="102.4">PWM8</text>
<text x="283.3" y="105">PWM9</text>
<text x="289.8" y="103.7">22</text>
<text x="289.8" y="106.2">23</text>
<text x="269.8" y="108.8">12</text>
<text x="272.9" y="110">12</text>
<text x="282.3" y="110">PWM11</text>
<text x="289.8" y="108.8">24</text>
</g>
<text font-size="1.5" fill="#000080" x="215.8" y="41.2">1&quot;3_OLED_DISPLAY</text>
<text font-size="1.4" fill="#f00" x="6.2" y="3.1">1.POWER DISTRIBUTION &amp; PROTECTION(11.1V LIPO-&gt;5V/6.5V_A/6.5V_B)</text>
</svg>
